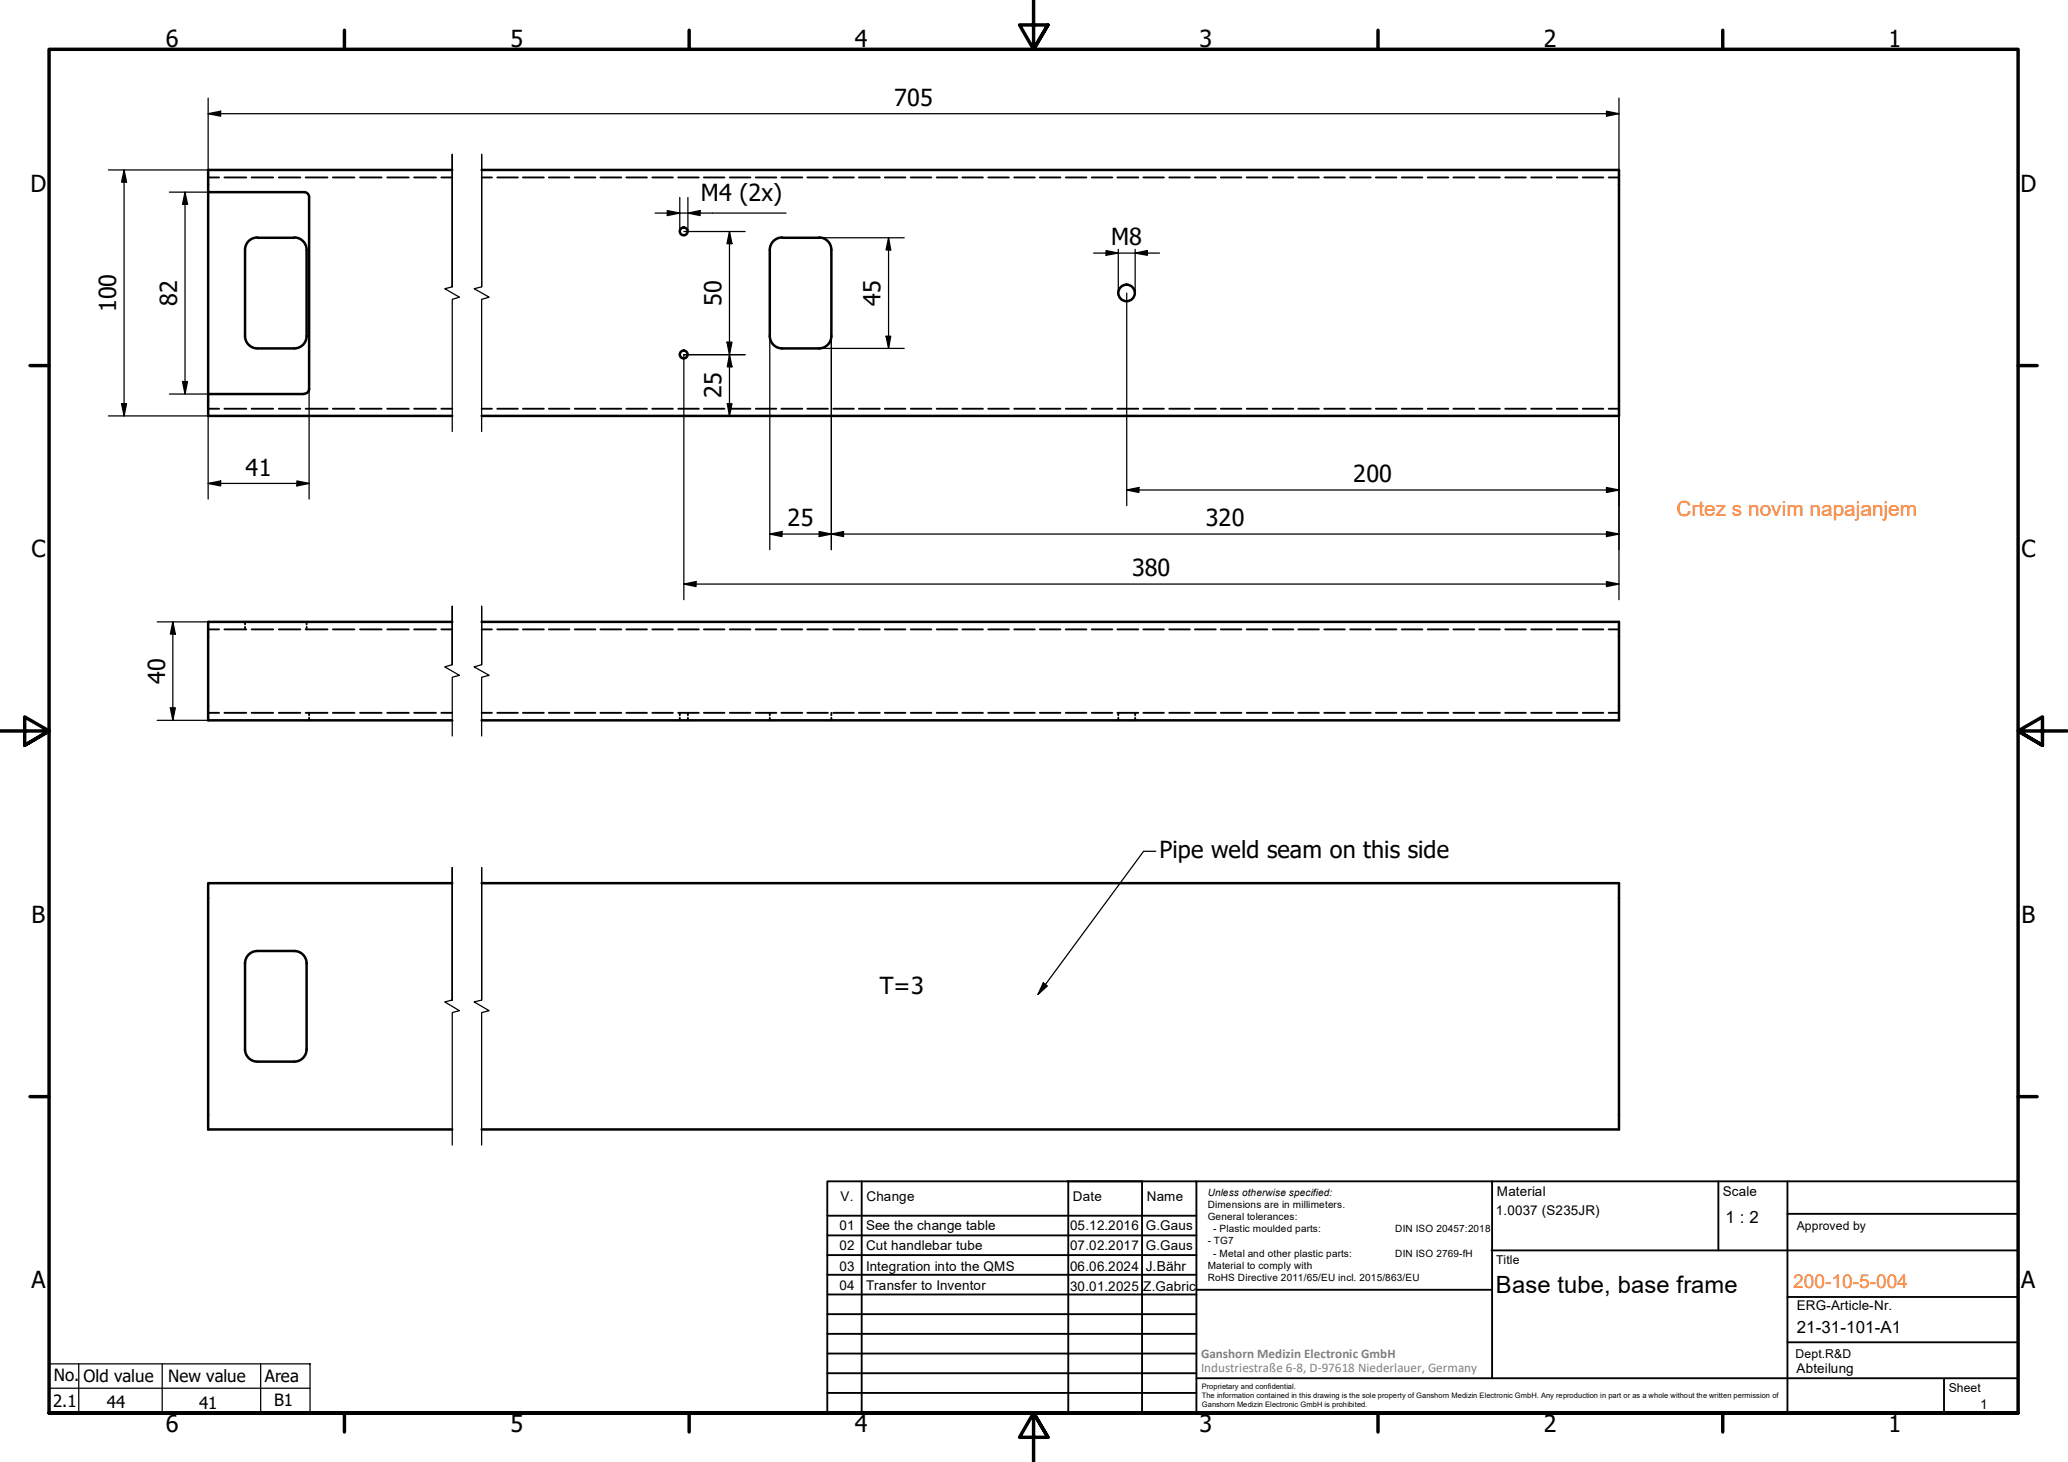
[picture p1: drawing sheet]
<svg xmlns="http://www.w3.org/2000/svg" width="420mm" height="297mm" viewBox="0 0 420 297" stroke-linecap="round" stroke-linejoin="round" font-family="sans-serif">
<!-- layer: Hidden (ISO) -->
<g fill="none" stroke="#000" stroke-width=".38">
<path d="M42.3 36.1h2.2M45.6 36.1h4.4M51.1 36.1h4.4M56.6 36.1h4.4M62.1 36.1h4.4M67.6 36.1h4.4M73.2 36.1h4.3M78.7 36.1h4.4M84.1 36.1h4.5M89.7 36.1h2.2M97.9 36.1h2M101 36.1h4.2"/>
<path d="M106.2 36.1h4.3M111.5 36.1h4.2M116.8 36.1h4.2M122 36.1h4.2M127.3 36.1h4.1M132.5 36.1h4.2M137.8 36.1h4.2M143 36.1h4.2M148.3 36.1h4.2M153.5 36.1h4.2M158.7 36.1h4.3M164 36.1h4.2"/>
<path d="M169.3 36.1h4.2M174.5 36.1h4.3M179.8 36.1h4.2M185 36.1h4.2M190.3 36.1h4.2M195.5 36.1h4.2M200.8 36.1h4.2M206.1 36.1h4.1M211.3 36.1h4.2M216.5 36.1h4.2M221.8 36.1h4.2M227 36.1h4.3"/>
<path d="M232.3 36.1h4.2M237.6 36.1h4.1M242.8 36.1h4.2M248 36.1h4.2M253.3 36.1h4.2M258.6 36.1h4.2M263.8 36.1h4.2M269 36.1h4.2M274.3 36.1h4.2M279.5 36.1h4.2M284.8 36.1h4.2M290.1 36.1h4.2"/>
<path d="M295.3 36.1h4.2M300.5 36.1h4.2M305.8 36.1h4.2M311.1 36.1h4.2M316.3 36.1h4.2M321.6 36.1h4.2M326.8 36.1h2.1M42.3 83h2.2M45.6 83h4.4M51.1 83h4.4M56.6 83h4.4M62.1 83h4.4"/>
<path d="M67.6 83h4.4M73.2 83h4.3M78.7 83h4.4M84.1 83h4.5M89.7 83h2.2M97.9 83h2M101 83h4.2M106.2 83h4.3M111.5 83h4.2M116.8 83h4.2M122 83h4.2M127.3 83h4.1"/>
<path d="M132.5 83h4.2M137.8 83h4.2M143 83h4.2M148.3 83h4.2M153.5 83h4.2M158.7 83h4.3M164 83h4.2M169.3 83h4.2M174.5 83h4.3M179.8 83h4.2M185 83h4.2M190.3 83h4.2"/>
<path d="M195.5 83h4.2M200.8 83h4.2M206.1 83h4.1M211.3 83h4.2M216.5 83h4.2M221.8 83h4.2M227 83h4.3M232.3 83h4.2M237.6 83h4.1M242.8 83h4.2M248 83h4.2M253.3 83h4.2"/>
<path d="M258.6 83h4.2M263.8 83h4.2M269 83h4.2M274.3 83h4.2M279.5 83h4.2M284.8 83h4.2M290.1 83h4.2M295.3 83h4.2M300.5 83h4.2M305.8 83h4.2M311.1 83h4.2M316.3 83h4.2"/>
<path d="M321.6 83h4.2M326.8 83h2.1M42.3 127.9h2.2M45.6 127.9h4.4M49.8 126.4v.5M49.8 127.4v.5M51.1 127.9h4.4M56.6 127.9h4.4M62.1 127.9h4.4M62.3 126.4v.5M62.3 127.4v.5M67.6 127.9h4.4"/>
<path d="M73.2 127.9h4.3M78.7 127.9h4.4M84.1 127.9h4.5M89.7 127.9h2.2M97.9 127.9h2M101 127.9h4.2M106.2 127.9h4.3M111.5 127.9h4.2M116.8 127.9h4.2M122 127.9h4.2M127.3 127.9h4.1M132.5 127.9h4.2"/>
<path d="M137.8 127.9h4.2M143 127.9h4.2M148.3 127.9h4.2M153.5 127.9h4.2M158.7 127.9h4.3M164 127.9h4.2M169.3 127.9h4.2M174.5 127.9h4.3M179.8 127.9h4.2M185 127.9h4.2M190.3 127.9h4.2M195.5 127.9h4.2"/>
<path d="M200.8 127.9h4.2M206.1 127.9h4.1M211.3 127.9h4.2M216.5 127.9h4.2M221.8 127.9h4.2M227 127.9h4.3M232.3 127.9h4.2M237.6 127.9h4.1M242.8 127.9h4.2M248 127.9h4.2M253.3 127.9h4.2M258.6 127.9h4.2"/>
<path d="M263.8 127.9h4.2M269 127.9h4.2M274.3 127.9h4.2M279.5 127.9h4.2M284.8 127.9h4.2M290.1 127.9h4.2M295.3 127.9h4.2M300.5 127.9h4.2M305.8 127.9h4.2M311.1 127.9h4.2M316.3 127.9h4.2M321.6 127.9h4.2"/>
<path d="M326.8 127.9h2.1M42.3 144.8h2.2M45.6 144.8h4.4M51.1 144.8h4.4M56.6 144.8h4.4M62.1 144.8h4.4M62.8 144.8v.5M62.8 145.8v.6M67.6 144.8h4.4M73.2 144.8h4.3M78.7 144.8h4.4M84.1 144.8h4.5"/>
<path d="M89.7 144.8h2.2M97.9 144.8h2M101 144.8h4.2M106.2 144.8h4.3M111.5 144.8h4.2M116.8 144.8h4.2M122 144.8h4.2M127.3 144.8h4.1M132.5 144.8h4.2M137.8 144.8h4.2M138.1 144.8v.5M138.1 145.8v.6"/>
<path d="M139.8 144.8v.5M139.8 145.8v.6M143 144.8h4.2M148.3 144.8h4.2M153.5 144.8h4.2M156.4 144.8v.5M156.4 145.8v.6M158.7 144.8h4.3M164 144.8h4.2M168.9 144.8v.5M168.9 145.8v.6M169.3 144.8h4.2"/>
<path d="M174.5 144.8h4.3M179.8 144.8h4.2M185 144.8h4.2M190.3 144.8h4.2M195.5 144.8h4.2M200.8 144.8h4.2M206.1 144.8h4.1M211.3 144.8h4.2M216.5 144.8h4.2M221.8 144.8h4.2M227 144.8h4.3M227.2 144.8v.5"/>
<path d="M227.2 145.8v.6M230.6 144.8v.5M230.6 145.8v.6M232.3 144.8h4.2M237.6 144.8h4.1M242.8 144.8h4.2M248 144.8h4.2M253.3 144.8h4.2M258.6 144.8h4.2M263.8 144.8h4.2M269 144.8h4.2M274.3 144.8h4.2"/>
<path d="M279.5 144.8h4.2M284.8 144.8h4.2M290.1 144.8h4.2M295.3 144.8h4.2M300.5 144.8h4.2M305.8 144.8h4.2M311.1 144.8h4.2M316.3 144.8h4.2M321.6 144.8h4.2M326.8 144.8h2.1"/>
</g>
<!-- layer: Break Line (ISO) -->
<path d="M91.9 58.3v-26.9v26.9l-1.5 .4 2.9 1.7-1.4 .4v26.9M97.9 58.3v-26.9v26.9l-1.6 .4 3.1 1.7-1.5 .4v26.9M91.9 135.1v-11.9v11.9l-1.5 .4 2.9 1.7-1.4 .4v11.9M97.9 135.1v-11.9v11.9l-1.6 .4 3.1 1.7-1.5 .4v11.9M91.9 203.2v-26.9v26.9l-1.5 .4 2.9 1.7-1.4 .4v26.9M97.9 203.2v-26.9v26.9l-1.6 .4 3.1 1.7-1.5 .4v26.9" fill="none" stroke="#000" stroke-width=".25"/>
<!-- layer: Visible (ISO) -->
<g fill="none" stroke="#000" stroke-width=".51">
<path d="M42.3 39h19.5M61.8 39a.98 .98 0 0 1 1 1M91.9 34.5h-49.6v50h49.6M97.9 34.5h231v50h-231M49.8 50.8v17.5M52.3 48.2a2.51 2.51 0 0 0-2.5 2.6M52.3 48.3h7.5M59.8 48.2a2.51 2.51 0 0 1 2.5 2.6M62.3 50.8v17.5M62.8 40.1v38.9a.98 .98 0 0 1-1 1M156.4 50.8v17.5M158.9 48.3h7.5"/>
<path d="M158.9 48.2a2.51 2.51 0 0 0-2.5 2.6M166.4 48.2a2.51 2.51 0 0 1 2.5 2.6M168.9 50.8v17.5M49.8 68.3a2.51 2.51 0 0 0 2.5 2.5h7.5M62.3 68.3a2.51 2.51 0 0 1-2.5 2.5M156.4 68.3a2.51 2.51 0 0 0 2.5 2.5M158.9 70.8h7.5M168.9 68.3a2.51 2.51 0 0 1-2.5 2.5M42.3 80.1h19.5M91.9 126.4h-49.6v20h49.6M97.9 126.4h231v20h-231M91.9 179.4h-49.6v50.1h49.6"/>
<path d="M97.9 179.4h231v50.1h-231M59.8 193.2a2.51 2.51 0 0 1 2.5 2.5v17.5M59.8 193.2h-7.5a2.51 2.51 0 0 0-2.5 2.5v17.5M49.8 213.2a2.51 2.51 0 0 0 2.5 2.5h7.5M62.3 213.2a2.51 2.51 0 0 1-2.5 2.5"/>
<circle cx="138.9" cy="47" r=".79"/>
<circle cx="228.9" cy="59.5" r="1.68"/>
<circle cx="138.9" cy="72" r=".79"/>
</g>
<!-- layer: Border (ISO) -->
<g fill="none" stroke="#000" stroke-width=".7">
<path d="M70 6.1v3.9M140 6.1v3.9M210 0v10l-2.9-4.9h5.8l-2.9 4.9 2.9-4.9M280 6.1v3.9M350 6.1v3.9M6.1 74.3h3.9M410 74.3h3.9M0 148.5h10l-5-2.8v5.7l5-2.9-5 2.9M420 148.5h-10l5-2.8v5.7l-5-2.9 5 2.9M6.1 222.8h3.9M410 222.8h3.9M10 287.1v-277.1h400v277.1h-400h400"/>
<path d="M70 287.1v3.8M140 287.1v3.8M212.9 292l-2.9-4.9 2.9 4.9h-5.8l2.9-4.9v9.9M280 287.1v3.8M350 287.1v3.8"/>
</g>
<!-- layer: TitleBlock -->
<g fill="none" stroke="#000" stroke-width=".38">
<path d="M168.1 251h75M168.1 247h75M168.1 255h75M168.1 259h75M175.1 240v47M216.9 240h15M217 240v47M232 240v47M243.1 240.1v46.9h-75v-47h241.9v47.1h-167M303 254h107M303.1 240v40M349.1 240v14"/>
<path d="M363.2 240v47.1M363.2 246.6h46.8M168.1 271h75M168.1 263h75M168.1 267h75M168.1 275h75M168.1 279h75M243.1 262.1h60M363.2 272.7h46.8M363.2 263.5h46.8M168.1 283h75M216.9 287h15"/>
<path d="M243.1 280h166.9M395 280.1v7"/>
</g>
<!-- layer: Sketch Geometry (ISO) -->
<path d="M10 277.1h53v10h-53zM16 277.1v10M33 277.1v10M53 277.1v10M10 282.1h53" fill="none" stroke="#000" stroke-width=".25"/>
<!-- layer: Dimension (ISO) -->
<g fill="none" stroke="#000" stroke-width=".25">
<path d="M42.3 19.9v19.1h-7.9M328.9 19.9v17.6M22 34.5h20.3M25.2 34.5v50M25.2 34.5l.5 2.5h-1zM37.6 39v41.1M37.6 39l.5 2.5h-1zM42.3 23.1l2.5-.5v1zM42.3 23.1h286.6M326.4 22.6l2.5 .5-2.5 .5zM133.1 43.3h26.6M135.6 42.8l2.5 .5-2.5 .5z"/>
<path d="M138.1 40.1v6.9M138.9 47h12.5M139.8 40.1v6.9M139.8 43.3l2.4-.5v1zM148.2 47v37.5M148.2 47l.5 2.5h-1zM166.4 48.3h17.3M180.5 48.3v22.5M180.5 48.3l.5 2.5h-1zM222.2 51.4h13.4M224.7 50.9l2.5 .5-2.5 .5zM227.2 50.7v8.8"/>
<path d="M228.9 59.5v43.2M230.6 50.7v8.8M230.6 51.4l2.5-.5v1zM37.1 77.5h1l-.5 2.6zM62.8 79v22.4M147.7 69.5h1l-.5 2.6zM148.2 72.1l.5 2.4h-.9zM151.4 72.1h-12.5v49.7M156.4 68.3v43.4M166.4 70.8h17.3M168.9 68.3v43.4M180 68.3h1l-.5 2.5z"/>
<path d="M22 84.5h20.3M24.7 82h1l-.5 2.5zM34.4 80.1h7.9v21.3M42.3 98.2l2.5-.5v1zM42.3 98.2h20.5M60.3 97.7l2.5 .5-2.5 .5zM147.8 82h.9l-.5 2.5zM228.9 99.6l2.5-.6v1.1zM228.9 99.6h100M326.4 99l2.5 .6-2.5 .5zM328.9 81.5v40.3M138.9 118.7l2.5-.5v1z"/>
<path d="M138.9 118.7h190M156.4 108.5l2.5-.5v1zM156.4 108.5h172.5M166.4 108l2.5 .5-2.5 .5zM168.9 108.5l2.5-.5v1zM326.4 108l2.5 .5-2.5 .5zM326.4 118.2l2.5 .5-2.5 .5zM31.9 126.4h10.4M35.1 126.4v20M35.1 126.4l.5 2.4h-1zM31.9 146.4h10.4M34.6 143.8h1l-.5 2.6z"/>
</g>
<g fill="#000">
<path d="M25.2 34.5l.5 2.5h-1zM42.3 23.1l2.5-.5v1zM326.4 22.6l2.5 .5-2.5 .5zM37.6 39l.5 2.5h-1zM135.6 42.8l2.5 .5-2.5 .5zM139.8 43.3l2.4-.5v1zM148.2 47l.5 2.5h-1zM180.5 48.3l.5 2.5h-1zM224.7 50.9l2.5 .5-2.5 .5zM230.6 51.4l2.5-.5v1zM37.1 77.5h1l-.5 2.6zM147.7 69.5h1l-.5 2.6z"/>
<path d="M148.2 72.1l.5 2.4h-.9zM180 68.3h1l-.5 2.5zM24.7 82h1l-.5 2.5zM42.3 98.2l2.5-.5v1zM60.3 97.7l2.5 .5-2.5 .5zM147.8 82h.9l-.5 2.5zM228.9 99.6l2.5-.6v1.1zM138.9 118.7l2.5-.5v1zM156.4 108.5l2.5-.5v1zM166.4 108l2.5 .5-2.5 .5zM168.9 108.5l2.5-.5v1zM326.4 99l2.5 .6-2.5 .5z"/>
<path d="M326.4 108l2.5 .5-2.5 .5zM326.4 118.2l2.5 .5-2.5 .5zM35.1 126.4l.5 2.4h-1zM34.6 143.8h1l-.5 2.6z"/>
</g>
<!-- layer: Symbol (ISO) -->
<path d="M234.8 173h-2.5l-21.4 29M212 199.7l.8 .6-1.9 1.7z" fill="none" stroke="#000" stroke-width=".25"/>
<path d="M212 199.7l.8 .6-1.9 1.7z" fill="#000"/>
<g font-size="4.8">
<text x="33.7" y="9.6">6</text>
<text x="103.7" y="9.6">5</text>
<text x="173.7" y="9.6">4</text>
<text x="243.7" y="9.6">3</text>
<text x="313.7" y="9.6">2</text>
<text x="383.7" y="9.6">1</text>
<text x="181.7" y="21.5">705</text>
<text x="6.2" y="38.9">D</text>
<text x="142.4" y="40.8">M4 (2x)</text>
<text x="410.5" y="38.9">D</text>
<text x="225.7" y="49.8">M8</text>
<text x="23.6" y="63.5" transform="rotate(-90 23.6 63.5)">100</text>
<text x="36" y="62.2" transform="rotate(-90 36 62.2)">82</text>
<text x="146.6" y="62.2" transform="rotate(-90 146.6 62.2)">50</text>
<text x="178.9" y="62.2" transform="rotate(-90 178.9 62.2)">45</text>
<text x="146.6" y="80.9" transform="rotate(-90 146.6 80.9)">25</text>
<text x="49.9" y="96.7">41</text>
<text x="275" y="97.9">200</text>
<text x="160" y="106.9">25</text>
<text x="245" y="106.9">320</text>
<text x="6.4" y="113.1">C</text>
<text x="410.7" y="113.1">C</text>
<text x="230" y="117.1">380</text>
<text x="33.5" y="139" transform="rotate(-90 33.5 139)">40</text>
<text x="235.6" y="174.3">Pipe weld seam on this side</text>
<text x="6.4" y="187.4">B</text>
<text x="410.7" y="187.4">B</text>
<text x="178.8" y="201.9">T=3</text>
<text x="6.4" y="261.7">A</text>
<text x="303.9" y="262.7">Base tube, base frame</text>
<text x="410.7" y="261.7">A</text>
<text x="33.7" y="290.9">6</text>
<text x="103.7" y="290.9">5</text>
<text x="173.7" y="290.9">4</text>
<text x="243.7" y="290.9">3</text>
<text x="313.7" y="290.9">2</text>
<text x="383.7" y="290.9">1</text>
</g>
<text font-size="4.2" fill="#ff6200" x="340.6" y="104.8">Crtez s novim napajanjem</text>
<text font-size="3.9" fill="#ff6200" x="364.3" y="261.6">200-10-5-004</text>
<g font-size="3.4">
<text x="350.6" y="248.5">1 : 2</text>
<text x="365.1" y="270.9">21-31-101-A1</text>
<text x="10.9" y="280.5">No.</text>
<text x="17" y="280.8">Old value</text>
<text x="34.2" y="280.7">New value</text>
<text x="53.8" y="280.8">Area</text>
<text x="10.8" y="285.8">2.1</text>
<text x="21.7" y="286.1">44</text>
<text x="40.4" y="286.2">41</text>
<text x="55.7" y="285.7">B1</text>
</g>
<text font-size="2.8" x="232.8" y="258.2">J.Bähr</text>
<g font-size="2.7">
<text x="170.8" y="244">V.</text>
<text x="176" y="244">Change</text>
<text x="218" y="244">Date</text>
<text x="233" y="244">Name</text>
<text x="304.1" y="243">Material</text>
<text x="350" y="243.1">Scale</text>
<text x="170.6" y="249.9">01</text>
<text x="176" y="249.9">See the change table</text>
<text x="217.4" y="250">05.12.2016</text>
<text x="232.8" y="250">G.Gaus</text>
<text x="303.9" y="246.8">1.0037 (S235JR)</text>
<text x="170.6" y="254">02</text>
<text x="176" y="254">Cut handlebar tube</text>
<text x="217.4" y="254">07.02.2017</text>
<text x="232.8" y="254">G.Gaus</text>
<text x="170.6" y="258.2">03</text>
<text x="170.6" y="262.1">04</text>
<text x="176" y="258.2">Integration into the QMS</text>
<text x="176" y="262.1">Transfer to Inventor</text>
<text x="217.4" y="258.2">06.06.2024</text>
<text x="217.4" y="262.4">30.01.2025</text>
<text x="232.3" y="262.3">Z.Gabric</text>
<text x="365.1" y="266.1">ERG-Article-Nr.</text>
<text x="365" y="279">Abteilung</text>
<text x="402.3" y="286.2">1</text>
</g>
<g font-size="2.7" fill="#808080">
<text x="244" y="275.8">Ganshorn Medizin Electronic GmbH</text>
<text x="244" y="278.7">Industriestraße 6-8, D-97618 Niederlauer, Germany</text>
</g>
<g font-size="2.5">
<text x="365.1" y="249.9">Approved by</text>
<text x="304" y="256.8">Title</text>
<text x="364.8" y="275.8">Dept.R&amp;D</text>
<text x="395.9" y="282.9">Sheet</text>
</g>
<g font-size="2">
<text x="245.4" y="242.9">Unless otherwise specified:</text>
<text x="245.4" y="245.4">Dimensions are in millimeters.</text>
<text x="245.4" y="247.9">General tolerances:</text>
<text x="246.5" y="250.4">- Plastic moulded parts:</text>
<text x="283.5" y="250.4">DIN ISO 20457:2018</text>
<text x="245.4" y="252.8">- TG7</text>
<text x="245.4" y="257.9">Material to comply with</text>
<text x="246.5" y="255.4">- Metal and other plastic parts:</text>
<text x="283.5" y="255.4">DIN ISO 2769-fH</text>
<text x="245.4" y="260.3">RoHS Directive 2011/65/EU incl. 2015/863/EU</text>
</g>
<g font-size="1.5">
<text x="244.2" y="282.2">Proprietary and confidential.</text>
<text x="244.2" y="284">The information contained in this drawing is the sole property of Ganshorn Medizin Electronic GmbH. Any reproduction in part or as a whole without the written permission of</text>
<text x="244.2" y="285.8">Ganshorn Medizin Electronic GmbH is prohibited.</text>
</g>
</svg>
